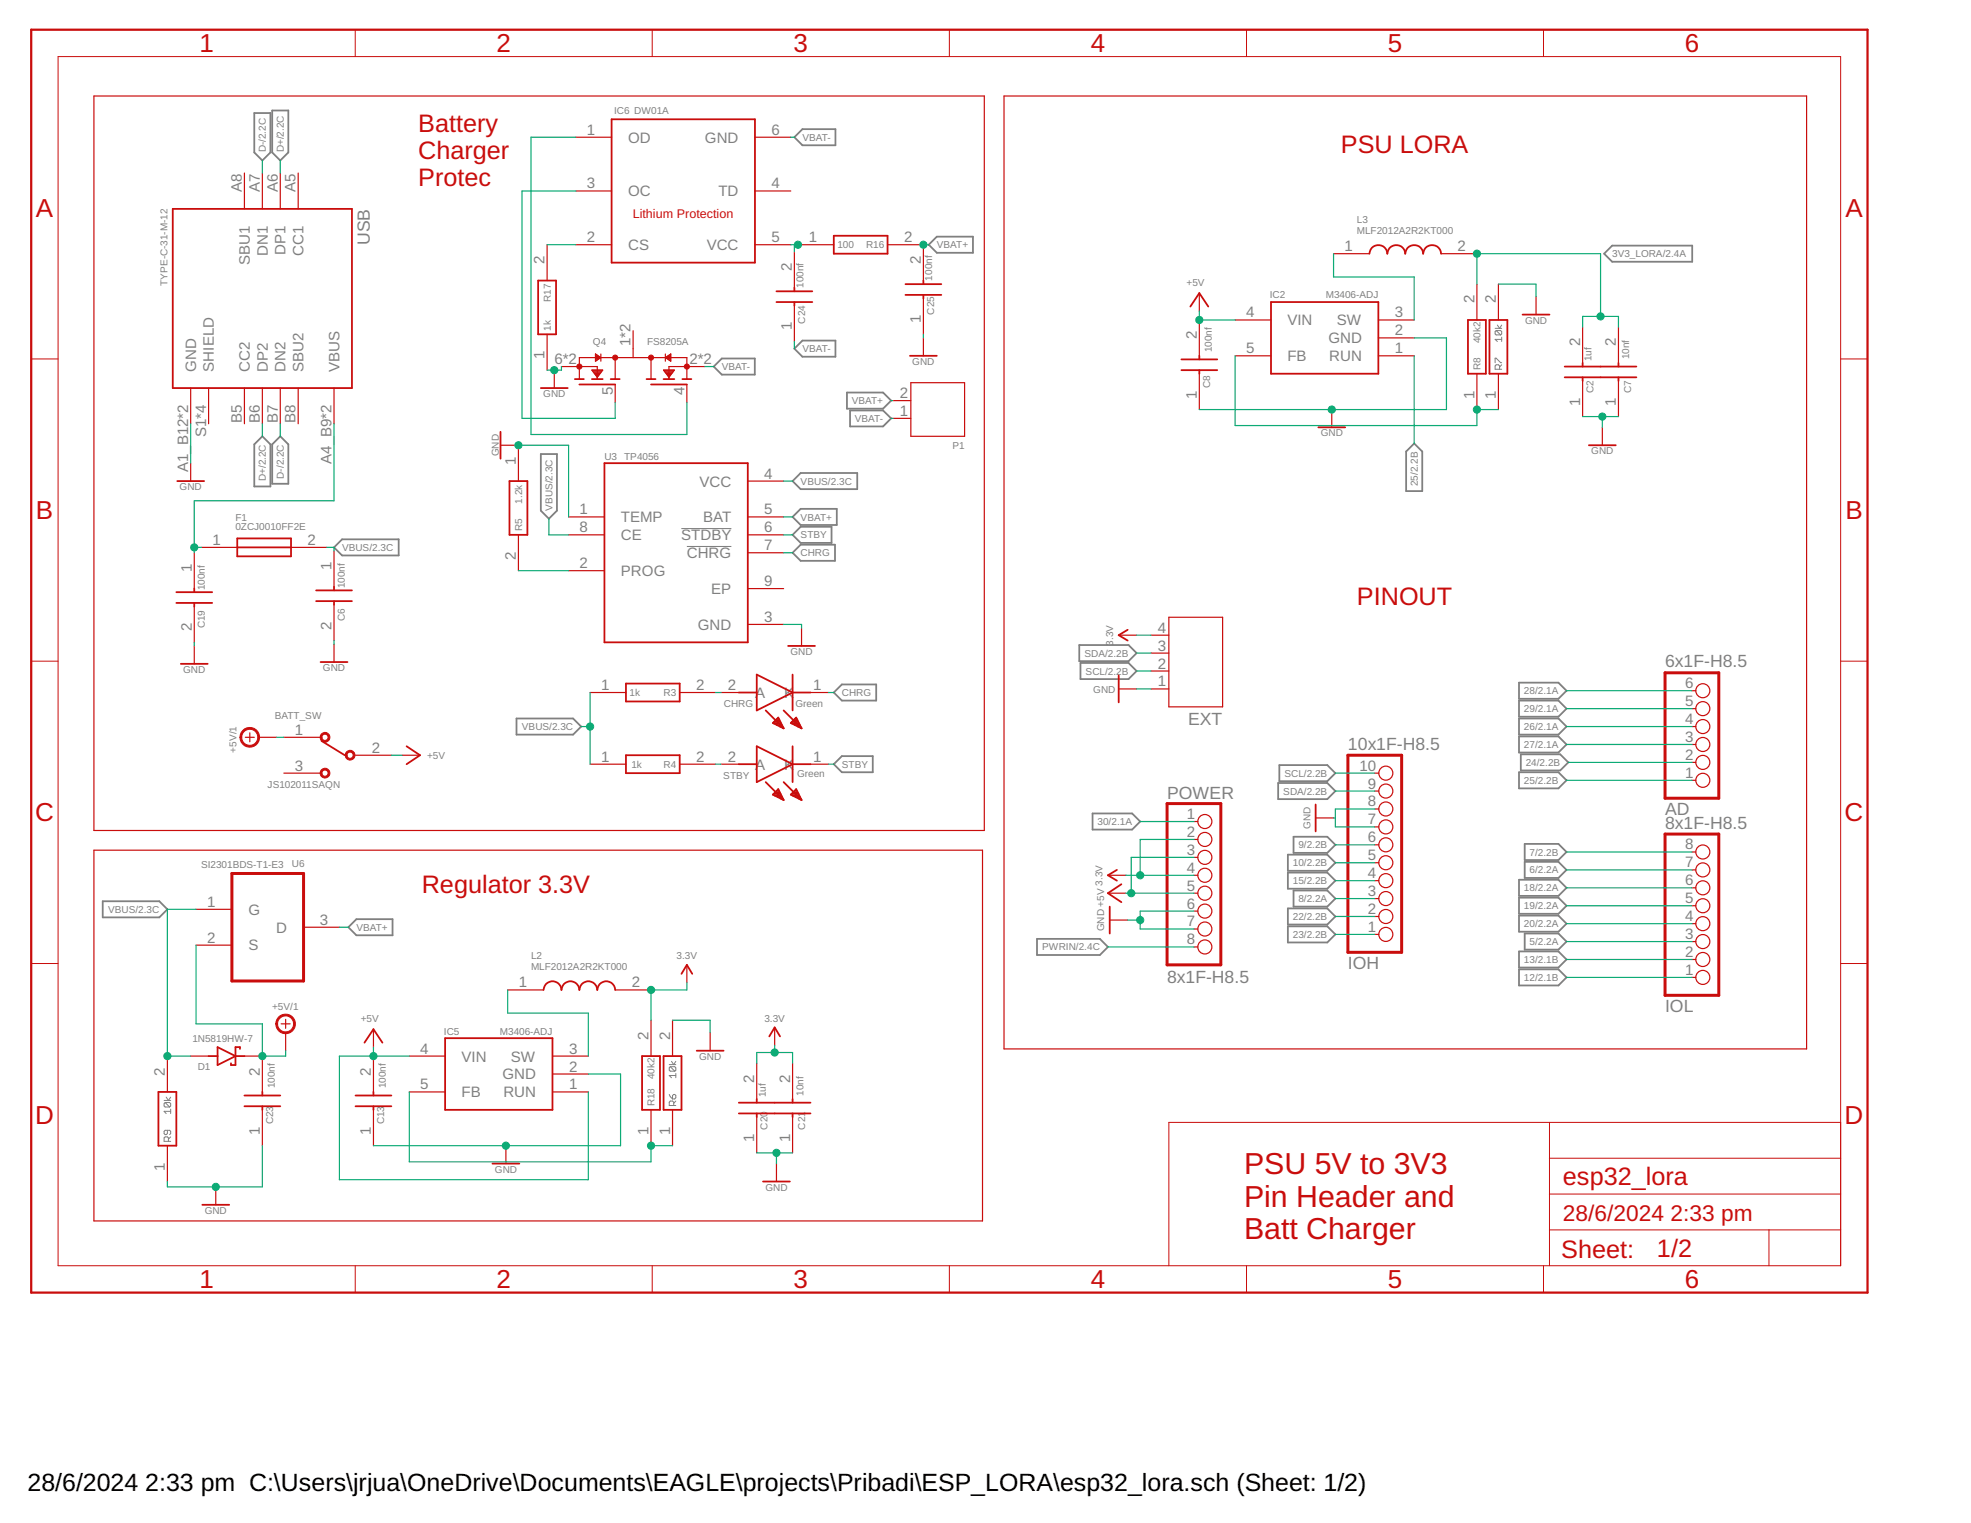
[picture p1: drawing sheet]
<svg xmlns="http://www.w3.org/2000/svg" width="279mm" height="216mm" viewBox="0 0 279 216" stroke-linecap="round" stroke-linejoin="round" font-family="sans-serif">
<g fill="none" stroke="#808080" stroke-width=".14">
<path d="M211.9 51.4v-.6h.2l.6 .6h.2M211.9 46.5h1M212.1 46.9h.6l.2 .1v.3l-.2 .2M212.1 46.9l-.2 .1v.3l.2 .2h.6M212.1 46.9l.6 .6M212.3 46.1l.3 .4 .3-.4M212.6 52.3v-.4l-.2-.2h-.3l-.2 .2v.4h1M212.9 48.1h-1l.4 .3M212.9 47.8v.6M212.9 51.7l-.3 .3M23.3 156h.9M23.4 156.3h.6l.2 .2v.3l-.2 .1"/>
<path d="M23.4 156.3l-.1 .2v.3l.1 .1h.6M23.4 156.3l.6 .6M23.6 155.5l.3 .5 .3-.5M24.2 157.5h-.9l.3 .4M24.2 157.2v.7M94.9 150.9h.9M94.9 155.2l.4 .6M95 151.2h.7l.1 .2v.3l-.1 .1M95 151.2l-.1 .2v.3l.1 .1h.7M95 151.2l.7 .6M95.2 150.5l.3 .4 .3-.4M95.3 155.3l.2-.1 .3 .1v.3l-.1 .2h-.4z"/>
<path d="M95.5 156.7v-.4l-.2-.2h-.3l-.1 .2v.4h.9M95.8 152.5h-.9l.3 .3M95.8 152.2v.6M95.8 156.1l-.3 .3M23.7 160.2v.5l-.1 .1-.3-.1v-.3l.1-.2h.6l.2 .2v.3l-.2 .1M23.9 161.8v-.5l-.2-.1h-.3l-.1 .1v.5h.9M24.2 161.2l-.3 .3"/>
</g>
<path d="M96.6 74.9h7.1M97.4 77.5h6.3" fill="none" stroke="#808080" stroke-width=".15"/>
<g fill="none" stroke="#808080" stroke-width=".25">
<path d="M36 16h2.3v5.6l-1.1 1.2-1.2-1.2zM38.6 15.7h2.3v5.9l-1.2 1.2-1.1-1.2zM112.6 19.5l1.1-1.2h4.7v2.3h-4.7zM132.8 33.5h5.1v2.3h-5.1l-1.1-1.1zM227.4 36l1.1-1.2h11.4v2.3h-11.4zM101.2 52l1.1-1.2h4.7v2.3h-4.7zM112.6 49.4l1.1-1.1h4.7v2.3h-4.7zM120.1 55.6h5.1l1.1 1.2-1.1 1.1h-5.1zM120.5 58.2h4.7l1.1 1.1-1.1 1.2h-4.7zM37.2 61.8l1.1 1.2v6h-2.3v-6zM39.7 61.8l1.2 1.2v5.6h-2.3v-5.6zM47.3 77.6l1.2-1.1h8v2.2h-8z"/>
<path d="M76.7 64.4h2.3v8l-1.2 1.1-1.1-1.1zM112.4 68.2l1.1-1.1h8v2.2h-8zM112.4 75.8l1.1-1.1h4.4v2.3h-4.4zM112.4 78.4l1.1-1.2h4.9v2.3h-4.9zM112.4 73.3l1.1-1.2h5.1v2.3h-5.1zM200.5 62.9l1.1 1.1v5.6h-2.3v-5.6zM118.2 98.2l1.1-1.2h4.9v2.3h-4.9zM153 91.4h7l1.1 1.2-1.1 1.1h-7zM153.2 94h6.8l1.1 1.1-1.1 1.2h-6.8zM215.3 96.8h5.6l1.2 1.1-1.2 1.2h-5.6zM215.3 99.3h5.6l1.2 1.2-1.2 1.1h-5.6zM73.2 101.9h8l1.2 1.1-1.2 1.1h-8z"/>
<path d="M118.2 108.3l1.1-1.1h4.4v2.3h-4.4zM154.9 115.3h5.6l1.1 1.2-1.1 1.1h-5.6zM181.2 111h7l1.1 1.1-1.1 1.2h-7zM181.4 108.5h6.8l1.1 1.1-1.1 1.1h-6.8zM183.4 118.6h4.8l1.1 1.2-1.1 1.1h-4.8zM215.3 109.5h5.6l1.2 1.1-1.2 1.2h-5.6zM215.3 101.9h5.6l1.2 1.1-1.2 1.1h-5.6zM215.3 104.4h5.6l1.2 1.1-1.2 1.2h-5.6zM215.6 106.9h5.6l1.1 1.2-1.1 1.1h-5.6zM216.1 119.6h4.8l1.2 1.2-1.2 1.1h-4.8zM14.6 127.8h8l1.1 1.1-1.1 1.1h-8zM49.4 131.4l1.1-1.1h5.1v2.3h-5.1z"/>
<path d="M147 133.1h8.9l1.2 1.1-1.2 1.2h-8.9zM182.6 123.7h5.6l1.1 1.1-1.1 1.2h-5.6zM182.6 121.2h5.6l1.1 1.1-1.1 1.1h-5.6zM182.6 128.8h5.6l1.1 1.1-1.1 1.2h-5.6zM182.6 131.3h5.6l1.1 1.2-1.1 1.1h-5.6zM183.4 126.2h4.8l1.1 1.2-1.1 1.1h-4.8zM215.3 124.7h5.6l1.2 1.2-1.2 1.1h-5.6zM215.3 127.3h5.6l1.2 1.1-1.2 1.1h-5.6zM215.3 129.8h5.6l1.2 1.1-1.2 1.2h-5.6zM215.3 134.9h5.6l1.2 1.1-1.2 1.2h-5.6zM215.3 137.4h5.6l1.2 1.2-1.2 1.1h-5.6zM216.1 122.2h4.8l1.2 1.1-1.2 1.2h-4.8z"/>
<path d="M216.1 132.3h4.8l1.2 1.2-1.2 1.1h-4.8z"/>
</g>
<g fill="none" stroke="#c90d0c" stroke-width=".17">
<path d="M13.3 13.6h126.2v104.1h-126.2zM81.6 19.5h5.1M107 19.5h5.1M142.3 13.6h113.8v135.1h-113.8zM34.6 24.5v5.1M37.2 24.5v5.1M39.7 24.5v5.1M42.3 24.5v5.1M77.6 34.7v5.1M81.6 34.7h5.1M81.6 27.1h5.1M107 34.7h5.1"/>
<path d="M107 27.1h5.1M112.6 35.7v5.1M113.1 34.7h5.1M125.8 34.7h5.1v5.1M189 36h5.1M204.3 36h5.1M27 55v5.1M29.6 55v5.1M34.6 55v5.1M37.2 55v5.1M39.7 55v5.1M42.3 55v5.1"/>
<path d="M47.3 55v5.1M77.6 47.4v5.1M78.6 52.5v2.5M79.6 52h5.1v1.7M82.1 53.7v-3h15.3v3M83.9 52.5h1.5l-.7 1zM84 52.6h1.3M84.1 52.7h1.1M84.2 52.9h1M84.3 53h.8M84.4 53.1h.6M84.4 51.2h.1"/>
<path d="M84.4 51h.3M84.4 50.9h.4M84.4 50.8h.6M84.4 50.5h.6M84.4 50.4h.4M84.4 50.3h.2M84.4 50.2h.1M84.4 50.2l.8 .5-.8 .5zM84.5 53.2h.4M84.6 53.3h.2M84.6 53.4h.1M85.2 50.2v1"/>
<path d="M87.2 50.7v3M87.2 54.5v2.5M89.7 46.9v3.8M92.3 50.7v3M94.1 52.5h1.5l-.8 1zM94.2 52.6h1.3M94.3 52.7h1.1M94.3 50.2v1M94.3 50.7l.8-.5v1zM94.4 52.9h.9M94.4 53h.8M94.5 50.8h.6"/>
<path d="M94.5 50.5h.6M94.5 53.1h.6M94.6 53.2h.4M94.7 50.9h.4M94.7 50.4h.4M94.7 53.3h.3M94.8 53.4h.1M94.8 51h.3M94.9 50.3h.2M95 51.2h.1M95.1 50.2h.1M97.4 54.5v2.5"/>
<path d="M99.9 52h-5.1v1.7M112.6 43.3v5.1M126.6 56.8h2.5M126.6 59.3h2.5M129.1 54.3h7.6v7.5h-7.6zM130.9 42.3v5.1M130.9 47.9v2.5M170 41.6v2.5M170 45.4v5M170 53v5.1M175.1 50.4h5.1M175.1 45.4h5.1"/>
<path d="M188.8 58.1v2.5M195.4 50.4h5.1M195.4 47.9h5.1M195.4 45.4h5.1M209.4 40.3v5.1M209.4 53v5.1M212.4 40.3v5.1M212.4 53v5.1M217.7 42.1v2.5M224.3 46.4v5.1M224.3 54v5.1M229.4 46.4v5.1"/>
<path d="M229.4 54v5.1M27 65.7v2.5M27.5 78.4v5M28.6 77.6h5M41.3 77.6h5M47.3 78.1v5.1M71 63.1h2.5v5.1M73.5 75.8v5.1M80.6 73.3h5.1M80.6 75.8h5.1M106 73.3h5.1M106 68.2h5.1"/>
<path d="M106 75.8h5.1M106 78.4h5.1M227.1 60.6v2.5M27.5 86v5.1M27.5 91.6v2.5M47.3 85.7v5.1M47.3 91.3v2.6M80.6 80.9h5.1M83.7 98.2h5M96.4 98.2h5M102.2 98.2h2.5M106 88.5h5.1"/>
<path d="M106 83.4h5.1M113.6 89v2.6M114.9 98.2h2.5M158.6 97.7h2.5M158.6 90h2.5M163.2 92.6h2.5M163.2 95.1h2.5M163.2 97.7h2.5M163.2 90h2.5M165.7 87.5h7.6v12.7h-7.6zM239.8 97.9h.6M34.8 104.5h1.2"/>
<path d="M35.4 103.9v1.3M36.7 104.5h2.5M40.2 109.6h5.1M40.2 104.5h5.1M50.4 107.1h5.1M57 107.1h2.5M83.7 108.3h5M96.4 108.3h5M102.2 108.3h2.5M114.9 108.3h2.5M169.2 116.5h.6M169.2 119h.6"/>
<path d="M186.5 116h2.5M194.9 119.8h.6M194.9 117.2h.6M194.9 114.7h.6M194.9 112.1h.6M194.9 109.6h.6M239.8 110.6h.6M239.8 108.1h.6M239.8 105.5h.6M239.8 103h.6M239.8 100.5h.6M13.3 120.5h126v52.6h-126z"/>
<path d="M27.8 128.9h5.1M27.8 134h5.1M43 131.4h5.1M97.4 136.8v2.5M157.1 126.6h2.5M157.1 124.1h2.5M157.3 130.4h2.6M169.2 126.6h.6M169.2 121.5h.6M169.2 124.1h.6M169.2 129.2h.6M169.2 131.7h.6"/>
<path d="M169.2 134.2h.6M194.9 132.5h.6M194.9 129.9h.6M194.9 127.4h.6M194.9 124.8h.6M194.9 122.3h.6M239.8 138.6h.6M239.8 136h.6M239.8 133.5h.6M239.8 130.9h.6M239.8 128.4h.6M239.8 125.9h.6"/>
<path d="M239.8 123.3h.6M239.8 120.8h.6M23.7 149.7v5.1M27 149.7h2.6M34.6 149.7h2.6v5.1M37.2 157.3v5.1M39.9 145.1h1.2M40.5 144.5v1.3M40.5 146.4v2.5M52.9 145.9v2.5M52.9 149.7v5.1M52.9 157.3v5.1"/>
<path d="M58 149.7h5.1M58 154.8h5.1M72 140.3h5M78.3 149.7h5.1M78.3 154.8h5.1M78.3 152.3h5.1M87.2 140.3h5.1M92.3 144.6v5.1M92.3 157.3v5.1M95.3 144.6v5.1M95.3 157.3v5.1M100.7 146.4v2.5"/>
<path d="M107.3 150.7v5.1M107.3 158.3v5.1M109.8 145.6v2.6M112.4 150.7v5.1M112.4 158.3v5.1M23.7 162.4v5.1M30.6 168.3v2.5M71.7 162.4v2.6M110.1 165v2.5"/>
<circle cx="241.4" cy="97.9" r=".99"/>
<circle cx="170.8" cy="116.5" r=".99"/>
<circle cx="170.8" cy="119" r=".99"/>
<circle cx="196.4" cy="117.2" r=".99"/>
<circle cx="196.4" cy="114.7" r=".99"/>
<circle cx="196.4" cy="109.6" r=".99"/>
<circle cx="196.4" cy="119.8" r=".99"/>
<circle cx="196.4" cy="112.1" r=".99"/>
<circle cx="241.4" cy="105.5" r=".99"/>
<circle cx="241.4" cy="110.6" r=".99"/>
<circle cx="241.4" cy="103" r=".99"/>
<circle cx="241.4" cy="100.5" r=".99"/>
<circle cx="241.4" cy="108.1" r=".99"/>
<circle cx="170.8" cy="129.2" r=".99"/>
<circle cx="170.8" cy="131.7" r=".99"/>
<circle cx="170.8" cy="124.1" r=".99"/>
<circle cx="170.8" cy="121.5" r=".99"/>
<circle cx="170.8" cy="126.6" r=".99"/>
<circle cx="170.8" cy="134.2" r=".99"/>
<circle cx="196.4" cy="124.8" r=".99"/>
<circle cx="196.4" cy="122.3" r=".99"/>
<circle cx="196.4" cy="129.9" r=".99"/>
<circle cx="196.4" cy="132.5" r=".99"/>
<circle cx="196.4" cy="127.4" r=".99"/>
<circle cx="241.4" cy="130.9" r=".99"/>
<circle cx="241.4" cy="138.6" r=".99"/>
<circle cx="241.4" cy="133.5" r=".99"/>
<circle cx="241.4" cy="125.9" r=".99"/>
<circle cx="241.4" cy="120.8" r=".99"/>
<circle cx="241.4" cy="136" r=".99"/>
<circle cx="241.4" cy="128.4" r=".99"/>
<circle cx="241.4" cy="123.3" r=".99"/>
</g>
<path d="M236 95.4h7.6v17.8h-7.6zM165.4 113.9h7.7v22.9h-7.7zM191.1 107.1h7.6v27.9h-7.6zM236 118.2h7.6v22.9h-7.6zM32.9 123.8h10.1v15.3h-10.1z" fill="none" stroke="#c90d0c" stroke-width=".42"/>
<g fill="none" stroke="#c90d0c" stroke-width=".25">
<path d="M86.7 16.9h20.3v20.3h-20.3zM24.5 29.6h25.4v25.4h-25.4zM76.3 39.8h2.5v7.6h-2.5zM118.2 33.4h7.6v2.6h-7.6zM130.9 39.8v.5M194.1 36a1.27 1.27 0 0 1 1.3-1.3 1.27 1.27 0 0 1 1.3 1.3 1.27 1.27 0 0 1 1.2-1.3 1.27 1.27 0 0 1 1.3 1.3 1.27 1.27 0 0 1 1.3-1.3 1.27 1.27 0 0 1 1.2 1.3 1.27 1.27 0 0 1 1.3-1.3 1.27 1.27 0 0 1 1.3 1.3M76.7 55h3.8M81.5 53.7h1.3M82.1 54.5h5.1M83.9 53.7h1.5M86.6 53.7h1.2M91.7 53.7h1.2"/>
<path d="M92.3 54.5h5.1M94.1 53.7h1.5M96.7 53.7h1.3M110.1 42.8h5M110.1 41.3h5M112.6 40.8v.5M112.6 42.8v.5M128.4 41.8h5M128.4 40.3h5M129 50.4h3.8M130.9 41.8v.5M167.5 52.5h5.1"/>
<path d="M167.5 50.9h5.1M168.7 43.5l1.3-1.9 1.3 1.9M170 50.4v.5M170 52.5v.5M180.2 42.8h15.2v10.2h-15.2zM208.1 45.4h2.5v7.6h-2.5zM211.1 45.4h2.6v7.6h-2.6zM215.8 44.6h3.8M221.8 53.5h10.2M221.8 52h10.2M224.3 51.5v.5M224.3 53.5v.5"/>
<path d="M229.4 51.5v.5M229.4 53.5v.5M25.1 68.2h3.8M33.6 76.3h7.7v2.6h-7.7zM33.6 77.6h7.7M71 61.2v3.8M72.2 68.2h2.6v7.6h-2.6zM85.7 65.7h20.3v25.4h-20.3zM186.9 60.6h3.8M225.2 63.1h3.8M25 83.9h5.1M25 85.5h5.1"/>
<path d="M25.6 94.1h3.8M27.5 83.4v.5M27.5 85.5v.5M44.8 83.7h5.1M44.8 85.2h5.1M45.4 93.9h3.9M47.3 83.2v.5M47.3 85.2v.5M88.7 96.9h7.7v2.5h-7.7zM104.7 98.2h2.6M107.3 95.6l5.1 2.6-5.1 2.5zM111.7 91.6h3.8"/>
<path d="M112.4 95.6v5.1M112.4 98.2h2.5M158.6 95.8v3.8M159.9 89.3l-1.3 .7 1.3 .8M45.6 105l3.3 2.1M57.6 105.8l1.9 1.3-1.9 1.2M88.7 107.1h7.7v2.5h-7.7zM104.7 108.3h2.6M107.3 105.8l5.1 2.5-5.1 2.6zM108.5 110.9l2.6 2.5M108.5 100.7l2.6 2.6M109.6 102.5l.7-.8 .8 1.6z"/>
<path d="M109.7 112.5h1M109.7 102.6h1M109.7 102.3h.9M109.8 112.8h1M109.9 112.3h.7M109.9 102.1h.6M110.1 112.1h.3M110.1 102.8h.7M110.2 101.9h.2M110.3 113h.6M110.3 111.9l-.7 .7 1.5 .8M110.3 111.9l.8 1.5"/>
<path d="M110.3 111.9h.1M110.6 103h.4M110.7 113.2h.3M111 103.2h.1M111.1 110.9l2.5 2.5M111.1 100.7l2.5 2.6M112.1 102.5l.8-.8 .7 1.6zM112.2 112.5h1M112.2 102.6h1.1M112.2 102.3h1M112.4 105.8v5.1M112.4 108.3h2.5"/>
<path d="M112.4 112.8h.9M112.4 112.3h.7M112.5 102.1h.6M112.6 112.1h.4M112.7 102.8h.7M112.7 101.9h.2M112.8 113h.6M112.9 111.9l-.8 .7 1.5 .8M112.9 111.9l.7 1.5M112.9 111.9h.1M113.1 103h.4M113.2 113.2h.3"/>
<path d="M113.6 103.2h.1M186.5 114v3.9M96.6 138l.8-1.2 .7 1.2M157.3 128.5v3.8M158.3 123.3l-1.2 .8 1.2 .7M159 125.3l-1.9 1.3 1.9 1.3M22.5 154.8h2.5v7.6h-2.5zM29.6 149.7h1.2M30.8 148.4l2.6 1.3-2.6 1.3zM33.4 149.7h1.2M34 148.7v-.3h-.6v2.6h-.7v-.3M34.6 156.8h5.1"/>
<path d="M34.6 155.3h5.1M37.2 154.8v.5M37.2 156.8v.5M50.4 156.8h5.1M50.4 155.3h5.1M51.7 147.8l1.2-1.9 1.3 1.9M52.9 154.8v.5M52.9 156.8v.5M63.1 147.2h15.2v10.1h-15.2zM77 140.3a1.27 1.27 0 0 1 1.3-1.2 1.27 1.27 0 0 1 1.3 1.2 1.27 1.27 0 0 1 1.3-1.2 1.27 1.27 0 0 1 1.2 1.2 1.27 1.27 0 0 1 1.3-1.2 1.27 1.27 0 0 1 1.3 1.2 1.27 1.27 0 0 1 1.2-1.2 1.27 1.27 0 0 1 1.3 1.2M91 149.7h2.6v7.6h-2.6zM94.1 149.7h2.5v7.6h-2.5z"/>
<path d="M98.8 148.9h3.8M104.7 157.8h10.2M104.7 156.3h10.2M107.3 155.8v.5M107.3 157.8v.5M109.1 146.9l.7-1.3 .8 1.3M112.4 155.8v.5M112.4 157.8v.5M28.7 170.8h3.8M69.8 165h3.8M108.2 167.5h3.8"/>
</g>
<g fill="none" stroke="#c90d0c" stroke-width=".14">
<path d="M8.2 8h252.7v171.4h-252.7zM50.4 4.2v3.8M92.5 4.2v3.8M134.6 4.2v3.8M176.7 4.2v3.8M218.8 4.2v3.8M4.4 50.9h3.8M260.9 50.9h3.8M4.4 93.7h3.8M260.9 93.7h3.8M4.4 136.6h3.8M260.9 136.6h3.8"/>
<path d="M219.6 159.1v20.3M260.9 159.1h-95.2v20.3M50.4 179.4v3.8M92.5 179.4v3.8M134.6 179.4v3.8M176.7 179.4v3.8M218.8 179.4v3.8M219.6 174.3h41.3M219.6 169.3h41.3M219.6 164.2h41.3M250.8 174.3v5.1"/>
</g>
<path d="M4.4 4.2h260.3v179h-260.3z" fill="none" stroke="#c90d0c" stroke-width=".32"/>
<g fill="#c90d0c" stroke="#c90d0c" stroke-width=".14">
<path d="M45.6 104.1a.69 .69 0 0 1 1.1 0 .69 .69 0 0 1-.4 1.1 .69 .69 0 0 1-.9-.7h.2a.44 .44 0 0 1 .7-.4 .44 .44 0 0 1 .1 .8 .44 .44 0 0 1-.7-.2l-.1-.2h-.2z" fill-rule="evenodd"/>
<path d="M45.6 109.1a.69 .69 0 0 1 1.1 .1 .69 .69 0 0 1-.4 1.1 .69 .69 0 0 1-.9-.7h.2a.44 .44 0 0 1 .7-.4 .44 .44 0 0 1 .1 .7 .44 .44 0 0 1-.7-.2l-.1-.1h-.2z" fill-rule="evenodd"/>
<path d="M49.1 106.6a.69 .69 0 0 1 1.1 .1 .69 .69 0 0 1-.4 1 .69 .69 0 0 1-.9-.6h.3a.44 .44 0 0 1 .6-.4 .44 .44 0 0 1 .1 .7 .44 .44 0 0 1-.7-.2v-.1h-.3z" fill-rule="evenodd"/>
<path d="M39.5 144.2a1.4 1.4 0 0 1 2.2 .2 1.4 1.4 0 0 1-.8 2.1 1.4 1.4 0 0 1-1.8-1.4h.2a1.14 1.14 0 0 1 1.7-.9 1.14 1.14 0 0 1 .2 1.9 1.14 1.14 0 0 1-1.8-.7l-.1-.3h-.2v-.3z" fill-rule="evenodd"/>
<path d="M34.4 103.6a1.39 1.39 0 0 1 2.2 .2 1.39 1.39 0 0 1-.8 2.1 1.39 1.39 0 0 1-1.8-1.4h.3a1.14 1.14 0 0 1 1.6-.9 1.14 1.14 0 0 1 .2 1.9 1.14 1.14 0 0 1-1.8-.7v-.3h-.3l.2-.7z" fill-rule="evenodd"/>
<circle cx="97.4" cy="52" r=".36"/>
<circle cx="92.3" cy="50.7" r=".36"/>
<circle cx="82.1" cy="52" r=".36"/>
<circle cx="87.2" cy="50.7" r=".36"/>
</g>
<g fill="none" stroke="#0dab76" stroke-width=".17">
<path d="M81.6 19.5h-6.3v42.1h22.1v-4.6M112.1 19.5h.5M37.2 22.8v1.7M39.7 22.8v1.7M77.6 34.7h4M81.6 27.1h-7.6v32.2h13.2v-2.3M112.1 34.7h1M112.6 34.7v1M130.9 34.7h.8M189 36v3.3h11.5v6.1M79.6 52v.5h-2M99.9 52h1.3"/>
<path d="M112.6 48.4v1M126.3 56.8h.3M126.3 59.3h.3M130.9 47.4v.5M170 44.1v1.3h5.1M175.1 50.4v9.9h34.3v-2.2h3M200.5 47.9h4.5v10.2h-35M200.5 50.4v12.5M209.4 40.3v-4.3h17.5v8.9M212.4 40.3h5.3v1.8M224.3 59.1h5.1M224.3 46.4v-1.5h5.1v1.5"/>
<path d="M227.1 59.1v1.5M27 60.1v5.6M27.5 77.6h1.1M37.2 60.1v1.7M39.7 60.1v1.7M46.3 77.6h1v.5M47.3 60.1v10.9h-19.8v7.4M73.5 63.1h7.1v10.2M77.8 73.5v2.3h2.8M111.1 68.2h1.3M111.1 75.8h1.3M111.1 78.4h1.3"/>
<path d="M111.1 73.3h1.3M27.5 91.1v.5M47.3 90.8v.5M73.5 80.9h7.1M83.7 98.2v10.1M101.4 98.2h.8M111.1 88.5h2.5v.5M117.4 98.2h.8M161.1 97.7h2.1M161.1 90h2.1M161.1 95.1h2.1M161.1 92.6h2.1"/>
<path d="M222.1 97.9h17.7M39.2 104.5h1M55.5 107.1h1.5M82.4 103h1.3M101.4 108.3h.8M117.4 108.3h.8M161.6 116.5h7.6M169.2 119h-7.6v5.1M189 116h.3M189.3 119.8h5.6M189.3 109.6h5.6M189.3 112.1h5.6"/>
<path d="M194.9 114.7h-5.6v2.5h5.6M222.1 110.6h17.7M222.1 105.5h17.7M222.1 103h17.7M222.1 100.5h17.7M222.3 108.1h17.5M27.8 128.9h-4.1v20.8h3.3M27.8 134v11.1h9.4v4.6h3.3v-.8M48.1 131.4h1.3M97.4 139.3v1h-5.1v4.3M157.1 134.2h12.1M159.6 126.6h9.6"/>
<path d="M159.6 124.1h9.6M159.9 130.4h1.7M169.2 121.5h-8.8v5.1M169.2 129.2h-7.6v2.5h7.6M189.3 124.8h5.6M189.3 127.4h5.6M189.3 132.5h5.6M189.3 129.9h5.6M189.3 122.3h5.6M222.1 130.9h17.7M222.1 128.4h17.7M222.1 125.9h17.7"/>
<path d="M222.1 123.3h17.7M222.1 120.8h17.7M222.1 133.5h17.7M222.1 136h17.7M222.1 138.6h17.7M52.9 148.4v1.3M58 149.7h-9.9v17.5h35.3v-12.4M58 154.8v9.9h34.3v-2.3h3M72 140.3v3.3h11.4v6.1M83.4 152.3h4.6v10.1h-35.1M95.3 144.6h5.4v1.8M107.3 150.7v-1.5h5.1v1.5"/>
<path d="M109.8 148.2v1M37.2 162.4v5.9h-13.5v-.8M107.3 163.4h5.1M110.1 163.4v1.6"/>
</g>
<g fill="#0dab76" stroke="#0dab76" stroke-width=".14">
<circle cx="160.4" cy="126.6" r=".51"/>
<circle cx="52.9" cy="149.7" r=".51"/>
<circle cx="170" cy="45.4" r=".51"/>
<circle cx="78.6" cy="52.5" r=".51"/>
<circle cx="110.1" cy="163.4" r=".51"/>
<circle cx="71.7" cy="162.4" r=".51"/>
<circle cx="161.6" cy="130.4" r=".51"/>
<circle cx="227.1" cy="59.1" r=".51"/>
<circle cx="188.8" cy="58.1" r=".51"/>
<circle cx="73.5" cy="63.1" r=".51"/>
<circle cx="30.6" cy="168.3" r=".51"/>
<circle cx="83.7" cy="103" r=".51"/>
<circle cx="23.7" cy="149.7" r=".51"/>
<circle cx="109.8" cy="149.2" r=".51"/>
<circle cx="92.3" cy="140.3" r=".51"/>
<circle cx="161.6" cy="124.1" r=".51"/>
<circle cx="130.9" cy="34.7" r=".51"/>
<circle cx="92.3" cy="162.4" r=".51"/>
<circle cx="27.5" cy="77.6" r=".51"/>
<circle cx="113.1" cy="34.7" r=".51"/>
<circle cx="37.2" cy="149.7" r=".51"/>
<circle cx="209.4" cy="58.1" r=".51"/>
<circle cx="209.4" cy="36" r=".51"/>
<circle cx="226.9" cy="44.9" r=".51"/>
</g>
<g font-size="4.3" fill="#c90d0c">
<text x="176.4" y="166.5">PSU 5V to 3V3</text>
<text x="176.4" y="171">Pin Header and</text>
<text x="176.4" y="175.6">Batt Charger</text>
</g>
<g font-size="3.7" fill="#c90d0c">
<text x="28.3" y="7.4">1</text>
<text x="70.4" y="7.4">2</text>
<text x="112.5" y="7.4">3</text>
<text x="154.6" y="7.4">4</text>
<text x="196.7" y="7.4">5</text>
<text x="238.8" y="7.4">6</text>
<text x="5.1" y="30.7">A</text>
<text x="261.6" y="30.7">A</text>
<text x="5.1" y="73.6">B</text>
<text x="261.6" y="73.6">B</text>
<text x="5" y="116.4">C</text>
<text x="261.5" y="116.4">C</text>
<text x="5" y="159.3">D</text>
<text x="261.5" y="159.3">D</text>
<text x="28.3" y="182.6">1</text>
<text x="70.4" y="182.6">2</text>
<text x="112.5" y="182.6">3</text>
<text x="154.6" y="182.6">4</text>
<text x="196.7" y="182.6">5</text>
<text x="238.8" y="182.6">6</text>
</g>
<g font-size="3.6" fill="#c90d0c">
<text x="59.3" y="18.7">Battery</text>
<text x="59.3" y="22.5">Charger</text>
<text x="190.1" y="21.7">PSU LORA</text>
<text x="59.3" y="26.3">Protec</text>
<text x="192.4" y="85.7">PINOUT</text>
<text x="59.8" y="126.6">Regulator 3.3V</text>
<text x="221.6" y="168">esp32_lora</text>
<text x="221.3" y="178.3">Sheet:</text>
<text x="234.9" y="178.2">1/2</text>
</g>
<g font-size="3.5">
<text x="3.9" y="211.4">28/6/2024</text>
<text x="20.6" y="211.4">2:33 pm C:\Users\jrjua\OneDrive\Documents\EAGLE\projects\Pribadi\ESP_LORA\esp32_lora.sch (Sheet: 1/2)</text>
</g>
<g font-size="3.2" fill="#c90d0c">
<text x="221.6" y="173.1">28/6/2024</text>
<text x="236.8" y="173.1">2:33 pm</text>
</g>
<g font-size="2.5" fill="#808080">
<text x="52.4" y="34.8" transform="rotate(-90 52.4 34.8)">USB</text>
<text x="236" y="94.6">6x1F-H8.5</text>
<text x="168.4" y="102.7">EXT</text>
<text x="191.1" y="106.3">10x1F-H8.5</text>
<text x="165.4" y="113.3">POWER</text>
<text x="236" y="117.5">8x1F-H8.5</text>
<text x="236" y="115.6">AD</text>
<text x="191.1" y="137.4">IOH</text>
<text x="165.4" y="139.3">8x1F-H8.5</text>
<text x="236" y="143.5">IOL</text>
</g>
<g font-size="2.1" fill="#808080">
<text x="83.2" y="19.1">1</text>
<text x="89" y="20.2">OD</text>
<text x="99.9" y="20.2">GND</text>
<text x="109.4" y="19.1">6</text>
<text x="34.3" y="27.3" transform="rotate(-90 34.3 27.3)">A8</text>
<text x="36.8" y="27.3" transform="rotate(-90 36.8 27.3)">A7</text>
<text x="39.4" y="27.3" transform="rotate(-90 39.4 27.3)">A6</text>
<text x="41.9" y="27.3" transform="rotate(-90 41.9 27.3)">A5</text>
<text x="83.2" y="26.7">3</text>
<text x="89" y="27.8">OC</text>
<text x="101.8" y="27.8">TD</text>
<text x="109.4" y="26.7">4</text>
<text x="83.2" y="34.3">2</text>
<text x="89" y="35.4">CS</text>
<text x="100.2" y="35.4">VCC</text>
<text x="109.4" y="34.3">5</text>
<text x="114.7" y="34.3">1</text>
<text x="128.2" y="34.3">2</text>
<text x="190.6" y="35.6">1</text>
<text x="206.6" y="35.6">2</text>
<text x="35.4" y="37.5" transform="rotate(-90 35.4 37.5)">SBU1</text>
<text x="37.9" y="36.2" transform="rotate(-90 37.9 36.2)">DN1</text>
<text x="40.5" y="36.1" transform="rotate(-90 40.5 36.1)">DP1</text>
<text x="43" y="36.2" transform="rotate(-90 43 36.2)">CC1</text>
<text x="77.2" y="37.4" transform="rotate(-90 77.2 37.4)">2</text>
<text x="112.3" y="38.4" transform="rotate(-90 112.3 38.4)">2</text>
<text x="130.5" y="37.4" transform="rotate(-90 130.5 37.4)">2</text>
<text x="112.3" y="46.8" transform="rotate(-90 112.3 46.8)">1</text>
<text x="130.5" y="45.8" transform="rotate(-90 130.5 45.8)">1</text>
<text x="176.6" y="45">4</text>
<text x="182.5" y="46.1">VIN</text>
<text x="189.5" y="46.1">SW</text>
<text x="197.7" y="47.5">2</text>
<text x="197.7" y="45">3</text>
<text x="209" y="43" transform="rotate(-90 209 43)">2</text>
<text x="212.1" y="43" transform="rotate(-90 212.1 43)">2</text>
<text x="27.8" y="52.7" transform="rotate(-90 27.8 52.7)">GND</text>
<text x="30.3" y="52.7" transform="rotate(-90 30.3 52.7)">SHIELD</text>
<text x="35.4" y="52.7" transform="rotate(-90 35.4 52.7)">CC2</text>
<text x="37.9" y="52.7" transform="rotate(-90 37.9 52.7)">DP2</text>
<text x="40.5" y="52.7" transform="rotate(-90 40.5 52.7)">DN2</text>
<text x="43" y="52.7" transform="rotate(-90 43 52.7)">SBU2</text>
<text x="48.1" y="52.7" transform="rotate(-90 48.1 52.7)">VBUS</text>
<text x="77.2" y="50.9" transform="rotate(-90 77.2 50.9)">1</text>
<text x="78.6" y="51.6">6*2</text>
<text x="89.4" y="49.1" transform="rotate(-90 89.4 49.1)">1*2</text>
<text x="97.7" y="51.6">2*2</text>
<text x="169.6" y="48.1" transform="rotate(-90 169.6 48.1)">2</text>
<text x="176.6" y="50.1">5</text>
<text x="182.5" y="51.2">FB</text>
<text x="188.3" y="48.7">GND</text>
<text x="188.4" y="51.2">RUN</text>
<text x="197.7" y="50.1">1</text>
<text x="224" y="49.1" transform="rotate(-90 224 49.1)">2</text>
<text x="229.1" y="49.1" transform="rotate(-90 229.1 49.1)">2</text>
<text x="34.3" y="59.9" transform="rotate(-90 34.3 59.9)">B5</text>
<text x="36.8" y="59.9" transform="rotate(-90 36.8 59.9)">B6</text>
<text x="39.4" y="59.9" transform="rotate(-90 39.4 59.9)">B7</text>
<text x="41.9" y="59.9" transform="rotate(-90 41.9 59.9)">B8</text>
<text x="86.9" y="56" transform="rotate(-90 86.9 56)">5</text>
<text x="97" y="56" transform="rotate(-90 97 56)">4</text>
<text x="127.6" y="56.4">2</text>
<text x="127.6" y="59">1</text>
<text x="169.6" y="56.5" transform="rotate(-90 169.6 56.5)">1</text>
<text x="209" y="56.5" transform="rotate(-90 209 56.5)">1</text>
<text x="212.1" y="56.5" transform="rotate(-90 212.1 56.5)">1</text>
<text x="224" y="57.5" transform="rotate(-90 224 57.5)">1</text>
<text x="229.1" y="57.5" transform="rotate(-90 229.1 57.5)">1</text>
<text x="29.2" y="62" transform="rotate(-90 29.2 62)">S1*4</text>
<text x="47" y="65.7" transform="rotate(-90 47 65.7)">A4_B9*2</text>
<text x="73.1" y="65.9" transform="rotate(-90 73.1 65.9)">1</text>
<text x="26.7" y="66.9" transform="rotate(-90 26.7 66.9)">A1_B12*2</text>
<text x="99.2" y="69">VCC</text>
<text x="108.3" y="67.9">4</text>
<text x="30.1" y="77.2">1</text>
<text x="43.6" y="77.2">2</text>
<text x="82.2" y="72.9">1</text>
<text x="82.2" y="75.5">8</text>
<text x="88" y="74">TEMP</text>
<text x="88" y="76.6">CE</text>
<text x="96.6" y="76.6">STDBY</text>
<text x="99.7" y="74">BAT</text>
<text x="108.3" y="72.9">5</text>
<text x="108.3" y="75.5">6</text>
<text x="27.2" y="81.1" transform="rotate(-90 27.2 81.1)">1</text>
<text x="47" y="80.9" transform="rotate(-90 47 80.9)">1</text>
<text x="73.1" y="79.3" transform="rotate(-90 73.1 79.3)">2</text>
<text x="82.2" y="80.5">2</text>
<text x="88" y="81.7">PROG</text>
<text x="97.4" y="79.1">CHRG</text>
<text x="108.3" y="78">7</text>
<text x="108.3" y="83.1">9</text>
<text x="27.2" y="89.5" transform="rotate(-90 27.2 89.5)">2</text>
<text x="47" y="89.3" transform="rotate(-90 47 89.3)">2</text>
<text x="98.9" y="89.3">GND</text>
<text x="100.8" y="84.2">EP</text>
<text x="108.3" y="88.2">3</text>
<text x="164.1" y="89.7">4</text>
<text x="164.1" y="92.2">3</text>
<text x="164.1" y="94.8">2</text>
<text x="85.2" y="97.8">1</text>
<text x="98.7" y="97.8">2</text>
<text x="103.2" y="97.8">2</text>
<text x="107.1" y="98.9">A</text>
<text x="111.1" y="98.9">K</text>
<text x="115.2" y="97.8">1</text>
<text x="164.1" y="97.3">1</text>
<text x="238.9" y="100.1">5</text>
<text x="238.9" y="97.6">6</text>
<text x="41.8" y="104.2">1</text>
<text x="52.7" y="106.7">2</text>
<text x="85.2" y="108">1</text>
<text x="98.7" y="108">2</text>
<text x="103.2" y="108">2</text>
<text x="115.2" y="108">1</text>
<text x="238.9" y="107.7">2</text>
<text x="238.9" y="105.2">3</text>
<text x="238.9" y="102.6">4</text>
<text x="41.8" y="109.2">3</text>
<text x="107.1" y="109.1">A</text>
<text x="111.1" y="109.1">K</text>
<text x="192.7" y="109.2">10</text>
<text x="193.9" y="111.8">9</text>
<text x="238.9" y="110.3">1</text>
<text x="168.3" y="116.1">1</text>
<text x="168.3" y="118.6">2</text>
<text x="193.9" y="119.4">6</text>
<text x="193.9" y="116.9">7</text>
<text x="193.9" y="114.3">8</text>
<text x="168.3" y="121.2">3</text>
<text x="168.3" y="123.7">4</text>
<text x="193.9" y="124.5">4</text>
<text x="193.9" y="121.9">5</text>
<text x="238.9" y="125.5">6</text>
<text x="238.9" y="123">7</text>
<text x="238.9" y="120.4">8</text>
<text x="29.3" y="128.5">1</text>
<text x="35.2" y="129.7">G</text>
<text x="45.4" y="131.1">3</text>
<text x="168.3" y="126.3">5</text>
<text x="168.3" y="128.8">6</text>
<text x="168.3" y="131.3">7</text>
<text x="193.9" y="129.6">2</text>
<text x="193.9" y="127">3</text>
<text x="238.9" y="130.6">4</text>
<text x="238.9" y="128">5</text>
<text x="29.3" y="133.6">2</text>
<text x="35.2" y="134.7">S</text>
<text x="39.1" y="132.2">D</text>
<text x="168.3" y="133.9">8</text>
<text x="193.9" y="132.1">1</text>
<text x="238.9" y="135.7">2</text>
<text x="238.9" y="133.1">3</text>
<text x="73.5" y="140">1</text>
<text x="89.5" y="140">2</text>
<text x="238.9" y="138.2">1</text>
<text x="59.6" y="149.4">4</text>
<text x="80.7" y="149.4">3</text>
<text x="91.9" y="147.4" transform="rotate(-90 91.9 147.4)">2</text>
<text x="95" y="147.4" transform="rotate(-90 95 147.4)">2</text>
<text x="23.4" y="152.5" transform="rotate(-90 23.4 152.5)">2</text>
<text x="36.8" y="152.5" transform="rotate(-90 36.8 152.5)">2</text>
<text x="52.6" y="152.5" transform="rotate(-90 52.6 152.5)">2</text>
<text x="59.6" y="154.4">5</text>
<text x="65.4" y="155.6">FB</text>
<text x="65.4" y="150.5">VIN</text>
<text x="71.2" y="153">GND</text>
<text x="71.4" y="155.6">RUN</text>
<text x="72.4" y="150.5">SW</text>
<text x="80.7" y="154.4">1</text>
<text x="80.7" y="151.9">2</text>
<text x="106.9" y="153.5" transform="rotate(-90 106.9 153.5)">2</text>
<text x="112" y="153.5" transform="rotate(-90 112 153.5)">2</text>
<text x="36.8" y="160.9" transform="rotate(-90 36.8 160.9)">1</text>
<text x="52.6" y="160.9" transform="rotate(-90 52.6 160.9)">1</text>
<text x="91.9" y="160.9" transform="rotate(-90 91.9 160.9)">1</text>
<text x="95" y="160.9" transform="rotate(-90 95 160.9)">1</text>
<text x="106.9" y="161.9" transform="rotate(-90 106.9 161.9)">1</text>
<text x="112" y="161.9" transform="rotate(-90 112 161.9)">1</text>
<text x="23.4" y="165.9" transform="rotate(-90 23.4 165.9)">1</text>
</g>
<text font-size="1.8" fill="#c90d0c" x="89.7" y="30.9">Lithium Protection</text>
<g font-size="1.4" fill="#808080">
<text x="87" y="16.2">IC6 DW01A</text>
<text x="37.7" y="21.6" transform="rotate(-90 37.7 21.6)">D-/2.2C</text>
<text x="40.2" y="21.6" transform="rotate(-90 40.2 21.6)">D+/2.2C</text>
<text x="113.8" y="20">VBAT-</text>
<text x="118.7" y="35.2">100</text>
<text x="122.8" y="35.2">R16</text>
<text x="132.8" y="35.2">VBAT+</text>
<text x="192.4" y="33.2">MLF2012A2R2KT000</text>
<text x="192.4" y="31.6">L3</text>
<text x="23.7" y="40.5" transform="rotate(-90 23.7 40.5)">TYPE-C-31-M-12</text>
<text x="113.9" y="40.8" transform="rotate(-90 113.9 40.8)">100nf</text>
<text x="132.2" y="39.8" transform="rotate(-90 132.2 39.8)">100nf</text>
<text x="168.2" y="40.5">+5V</text>
<text x="228.5" y="36.5">3V3_LORA/2.4A</text>
<text x="78.1" y="46.9" transform="rotate(-90 78.1 46.9)">1k</text>
<text x="78.1" y="42.8" transform="rotate(-90 78.1 42.8)">R17</text>
<text x="114.1" y="45.9" transform="rotate(-90 114.1 45.9)">C24</text>
<text x="132.4" y="44.6" transform="rotate(-90 132.4 44.6)">C25</text>
<text x="180" y="42.3">IC2</text>
<text x="187.9" y="42.3">M3406-ADJ</text>
<text x="216.2" y="45.9">GND</text>
<text x="84.1" y="48.9">Q4</text>
<text x="91.7" y="48.9">FS8205A</text>
<text x="102.3" y="52.5">VBAT-</text>
<text x="113.8" y="49.9">VBAT-</text>
<text x="129.3" y="51.7">GND</text>
<text x="171.8" y="49.9" transform="rotate(-90 171.8 49.9)">100nf</text>
<text x="209.9" y="52.5" transform="rotate(-90 209.9 52.5)">R8</text>
<text x="209.9" y="48.7" transform="rotate(-90 209.9 48.7)">40k2</text>
<text x="225.6" y="51.2" transform="rotate(-90 225.6 51.2)">1uf</text>
<text x="231" y="50.9" transform="rotate(-90 231 50.9)">10nf</text>
<text x="77" y="56.3">GND</text>
<text x="120.7" y="57.3">VBAT+</text>
<text x="121.2" y="59.8">VBAT-</text>
<text x="171.5" y="55" transform="rotate(-90 171.5 55)">C8</text>
<text x="225.9" y="55.8" transform="rotate(-90 225.9 55.8)">C2</text>
<text x="231.2" y="55.8" transform="rotate(-90 231.2 55.8)">C7</text>
<text x="70.7" y="64.7" transform="rotate(-90 70.7 64.7)">GND</text>
<text x="85.7" y="65.2">U3</text>
<text x="88.5" y="65.2">TP4056</text>
<text x="135" y="63.6">P1</text>
<text x="187.2" y="61.9">GND</text>
<text x="225.6" y="64.4">GND</text>
<text x="25.5" y="69.5">GND</text>
<text x="37.7" y="68.2" transform="rotate(-90 37.7 68.2)">D+/2.2C</text>
<text x="40.2" y="67.9" transform="rotate(-90 40.2 67.9)">D-/2.2C</text>
<text x="74" y="71.4" transform="rotate(-90 74 71.4)">1.2k</text>
<text x="113.5" y="68.7">VBUS/2.3C</text>
<text x="201" y="68.9" transform="rotate(-90 201 68.9)">25/2.2B</text>
<text x="33.4" y="75.1">0ZCJ0010FF2E</text>
<text x="33.4" y="73.8">F1</text>
<text x="74" y="75.3" transform="rotate(-90 74 75.3)">R5</text>
<text x="78.3" y="72.4" transform="rotate(-90 78.3 72.4)">VBUS/2.3C</text>
<text x="113.5" y="76.3">STBY</text>
<text x="113.5" y="73.8">VBAT+</text>
<text x="29.1" y="83.7" transform="rotate(-90 29.1 83.7)">100nf</text>
<text x="48.5" y="78.1">VBUS/2.3C</text>
<text x="48.9" y="83.4" transform="rotate(-90 48.9 83.4)">100nf</text>
<text x="113.5" y="78.9">CHRG</text>
<text x="29.1" y="89.1" transform="rotate(-90 29.1 89.1)">C19</text>
<text x="48.9" y="88" transform="rotate(-90 48.9 88)">C6</text>
<text x="26" y="95.4">GND</text>
<text x="45.8" y="95.1">GND</text>
<text x="112.1" y="92.8">GND</text>
<text x="153.7" y="93.1">SDA/2.2B</text>
<text x="153.9" y="95.6">SCL/2.2B</text>
<text x="157.8" y="91.5" transform="rotate(-90 157.8 91.5)">3.3V</text>
<text x="39" y="102">BATT_SW</text>
<text x="89.2" y="98.7">1k</text>
<text x="94.1" y="98.7">R3</text>
<text x="102.6" y="100.2">CHRG</text>
<text x="112.8" y="100.2">Green</text>
<text x="119.3" y="98.7">CHRG</text>
<text x="155" y="98.2">GND</text>
<text x="216" y="98.4">28/2.1A</text>
<text x="216" y="101">29/2.1A</text>
<text x="33.5" y="106.7" transform="rotate(-90 33.5 106.7)">+5V/1</text>
<text x="60.5" y="107.6">+5V</text>
<text x="74" y="103.5">VBUS/2.3C</text>
<text x="216" y="106">27/2.1A</text>
<text x="216" y="103.5">26/2.1A</text>
<text x="37.9" y="111.6">JS102011SAQN</text>
<text x="89.5" y="108.8">1k</text>
<text x="94.1" y="108.8">R4</text>
<text x="102.5" y="110.4">STBY</text>
<text x="113" y="110.1">Green</text>
<text x="119.3" y="108.8">STBY</text>
<text x="181.9" y="112.6">SDA/2.2B</text>
<text x="182.1" y="110.1">SCL/2.2B</text>
<text x="216" y="111.1">25/2.2B</text>
<text x="216.3" y="108.6">24/2.2B</text>
<text x="155.6" y="117">30/2.1A</text>
<text x="185.7" y="117.6" transform="rotate(-90 185.7 117.6)">GND</text>
<text x="28.5" y="123.1">SI2301BDS-T1-E3</text>
<text x="41.4" y="122.9">U6</text>
<text x="183.3" y="125.3">15/2.2B</text>
<text x="183.3" y="122.8">10/2.2B</text>
<text x="184.1" y="120.3">9/2.2B</text>
<text x="216.8" y="123.8">6/2.2A</text>
<text x="216.8" y="121.3">7/2.2B</text>
<text x="15.3" y="129.4">VBUS/2.3C</text>
<text x="50.5" y="131.9">VBAT+</text>
<text x="183.3" y="130.4">22/2.2B</text>
<text x="184.1" y="127.9">8/2.2A</text>
<text x="216" y="131.4">20/2.2A</text>
<text x="216" y="128.9">19/2.2A</text>
<text x="216" y="126.4">18/2.2A</text>
<text x="75.3" y="137.5">MLF2012A2R2KT000</text>
<text x="75.3" y="136">L2</text>
<text x="95.9" y="136">3.3V</text>
<text x="147.7" y="134.7">PWRIN/2.4C</text>
<text x="156.5" y="132" transform="rotate(-90 156.5 132)">GND +5V 3.3V</text>
<text x="183.3" y="133">23/2.2B</text>
<text x="216" y="136.5">13/2.1B</text>
<text x="216.8" y="134">5/2.2A</text>
<text x="38.6" y="143.2">+5V/1</text>
<text x="216" y="139.1">12/2.1B</text>
<text x="27.3" y="147.7">1N5819HW-7</text>
<text x="51.1" y="144.9">+5V</text>
<text x="62.9" y="146.7">IC5</text>
<text x="70.9" y="146.7">M3406-ADJ</text>
<text x="108.4" y="144.9">3.3V</text>
<text x="28" y="151.8">D1</text>
<text x="39" y="154.3" transform="rotate(-90 39 154.3)">100nf</text>
<text x="54.7" y="154.3" transform="rotate(-90 54.7 154.3)">100nf</text>
<text x="92.8" y="153" transform="rotate(-90 92.8 153)">40k2</text>
<text x="99.1" y="150.2">GND</text>
<text x="108.5" y="155.6" transform="rotate(-90 108.5 155.6)">1uf</text>
<text x="113.9" y="155.3" transform="rotate(-90 113.9 155.3)">10nf</text>
<text x="38.7" y="159.4" transform="rotate(-90 38.7 159.4)">C23</text>
<text x="54.5" y="159.4" transform="rotate(-90 54.5 159.4)">C13</text>
<text x="92.8" y="156.8" transform="rotate(-90 92.8 156.8)">R18</text>
<text x="108.8" y="160.1" transform="rotate(-90 108.8 160.1)">C20</text>
<text x="114.1" y="160.1" transform="rotate(-90 114.1 160.1)">C21</text>
<text x="70.2" y="166.2">GND</text>
<text x="29" y="172.1">GND</text>
<text x="108.5" y="168.8">GND</text>
</g>
</svg>
